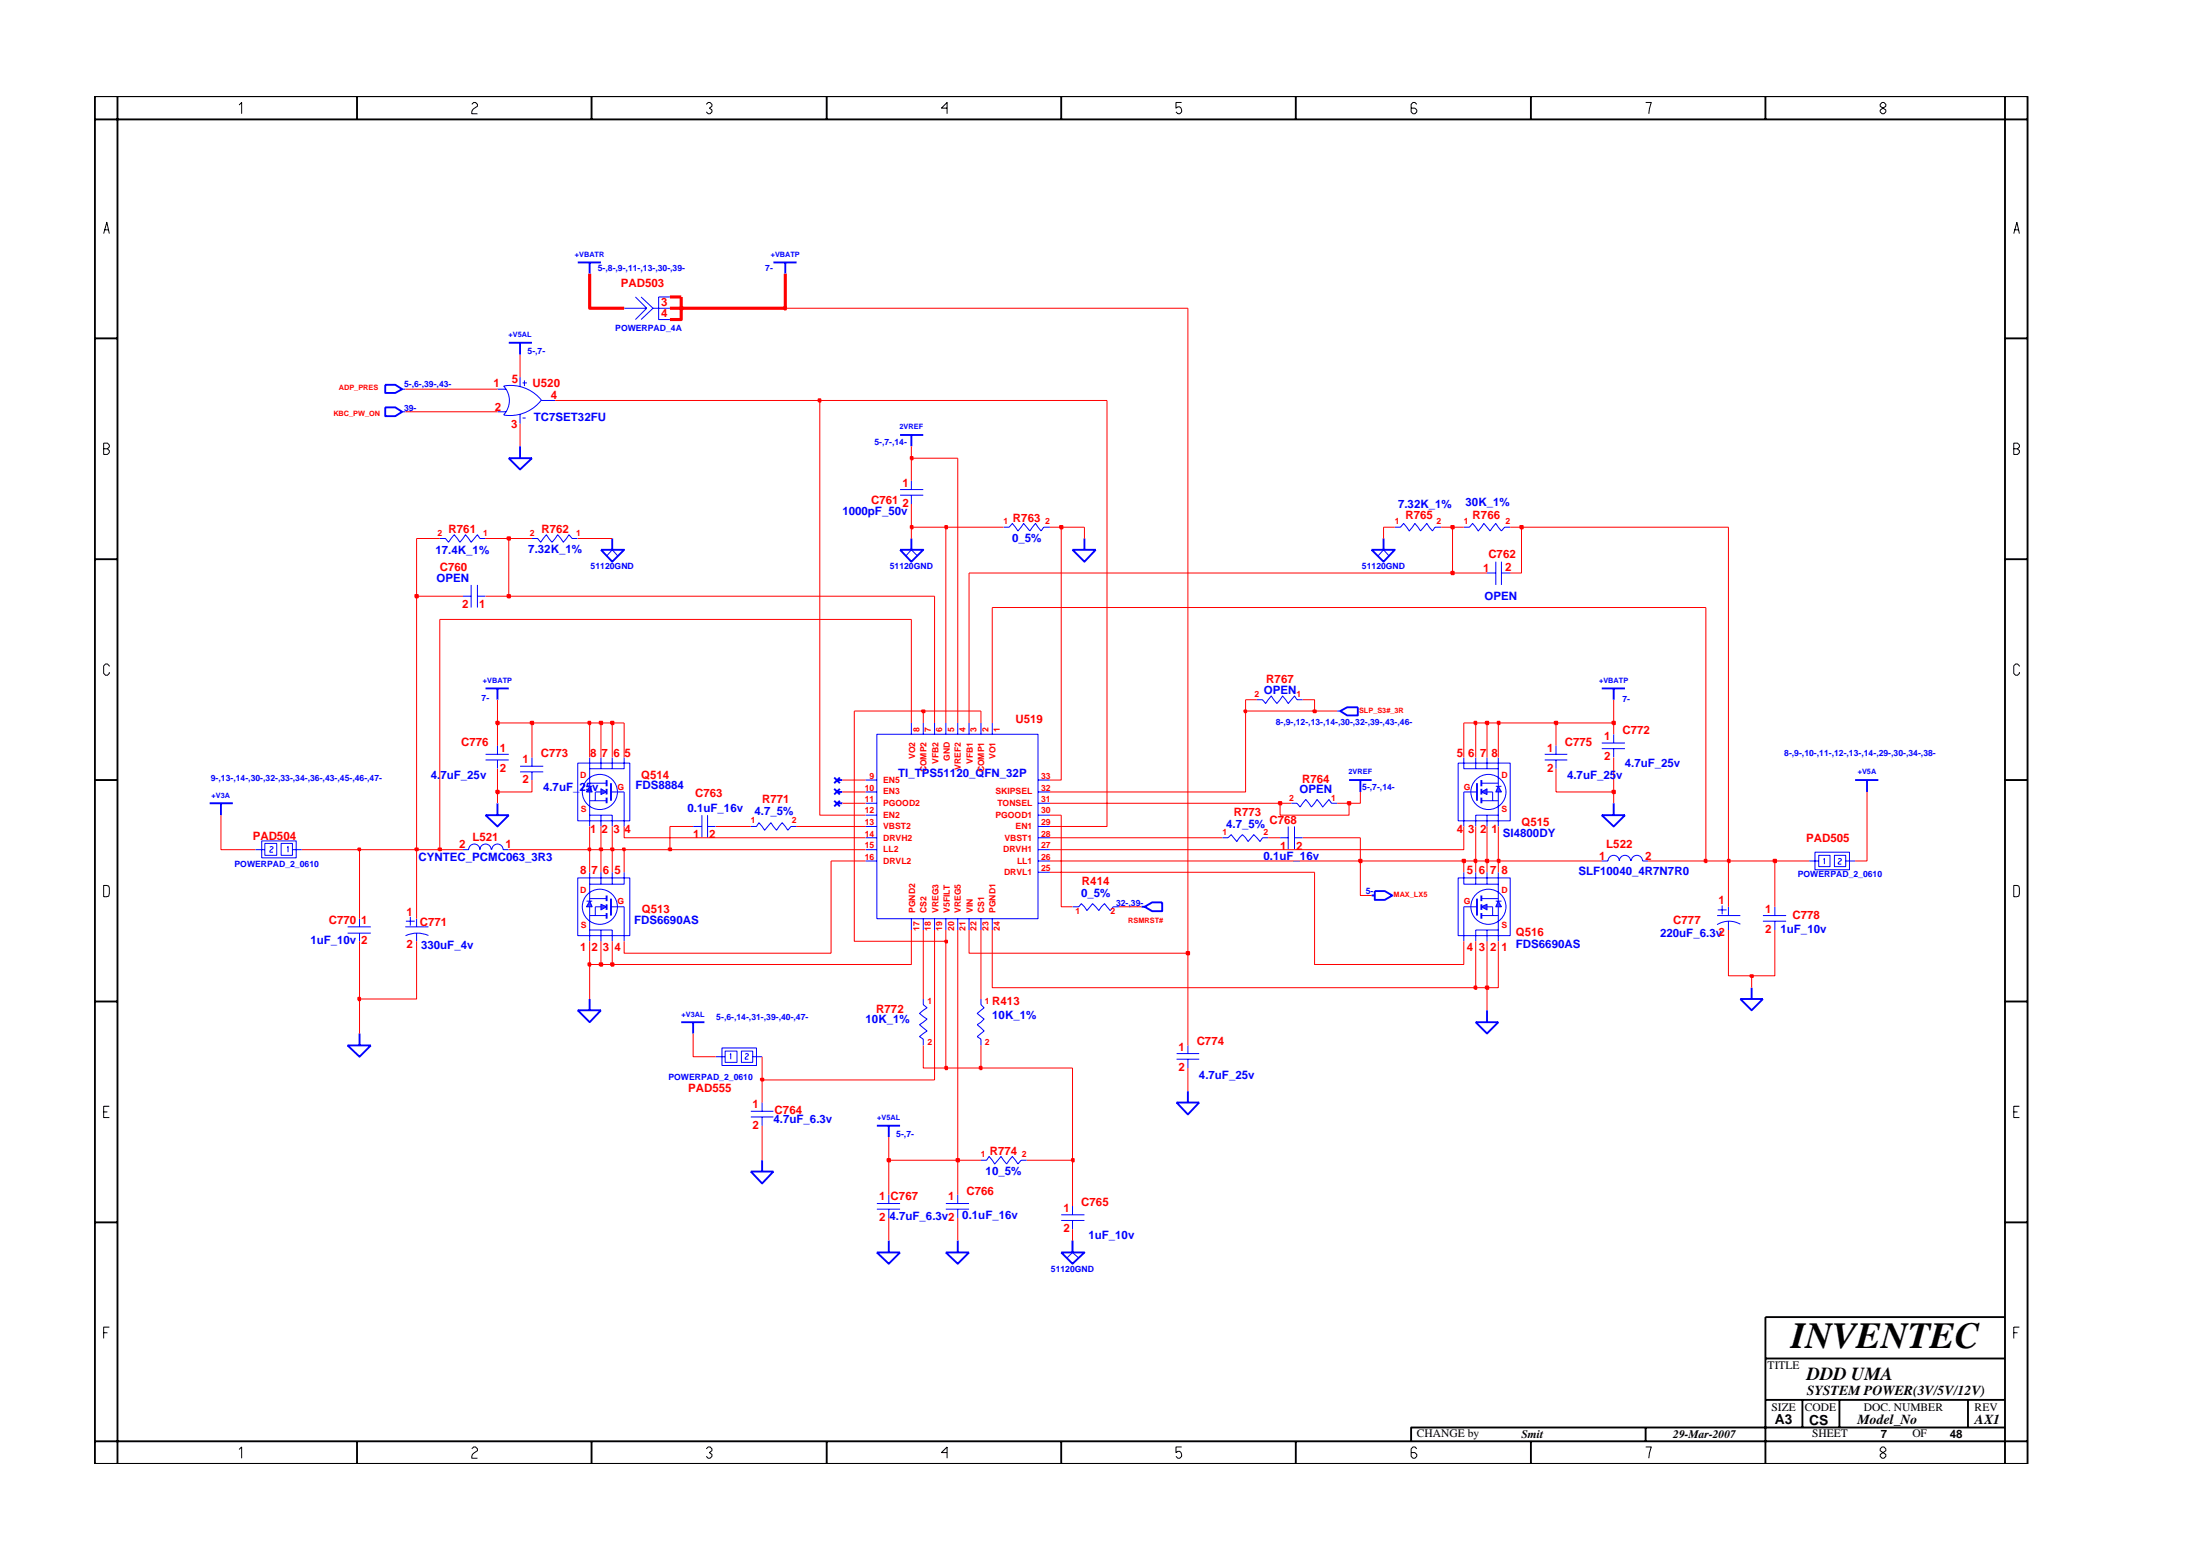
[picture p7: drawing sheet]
<svg xmlns="http://www.w3.org/2000/svg" width="297mm" height="210mm" viewBox="0 0 297 210" stroke-linecap="round" stroke-linejoin="round" font-family="sans-serif">
<g fill="none" stroke="#00f" stroke-width=".14">
<path d="M121.5 66.1h3.2M121.5 66.8h3.2M123 64.9v1.2M123 66.8v1.2M169.7 94.4h.8l.4 .5 .7-1 .8 1 .8-1 .7 1 .9-1 .3 .5h.8M82.5 122.4h1.8M132.4 134.8v.8l.5 .4-1 .8 1 .7-1 .8 1 .8-1 .8 .5 .3v.9M231.8 123.6h3.2M231.9 122.8h1.2M232.5 122.2v1.2M233.4 122.4v1.2M233.4 124.3v1.2"/>
<path d="M235 124.7a3 3 0 0 0-3.2 .1"/>
</g>
<path d="M65.6 92.9h3.1M67.2 92.9v1.5M82.5 121.3v2.3M118.4 151.9h3.1M120 151.9v1.5" fill="none" stroke="#00f" stroke-width=".25"/>
<path d="M79.6 121.6l.4 .8h-.8z" fill="#3c3cc8"/>
<path d="M79.2 121.6h.8M79.6 121.6l.4 .8h-.8z" fill="none" stroke="#00f" stroke-width=".14"/>
<path d="M81.1 122l.8 .4-.8 .4z" fill="#3c3cc8"/>
<g fill="none" stroke="#00f" stroke-width=".14">
<path d="M67.2 52.5h1.2M67.2 55.6h1.2M68 52.1a2.79 2.79 0 0 1 0 3.9M68 52.1a5.3 5.3 0 0 1 5.1 1.9M70.2 50.9v1.3M70.2 55.9v1.3M70.6 51.7h.5M70.6 56.4h.4M70.8 51.3v.8M73.1 54a5.3 5.3 0 0 1-5.1 2M73.1 54h1.9M63.6 78.9v3.1"/>
<path d="M64.5 78.9v3.1M62.5 80.5h1.1M64.5 80.5h1.1M217.9 99.1v1.2M78 118.5h7v7.8h-7zM79.6 117.7v3.9M81.1 117.7v1.6M82.7 117.7v1.6M84.3 117.7v1.6h-4.7M216.3 100.3h3.1M216.3 101h3.1M217.9 101v1.2"/>
<path d="M244.3 116.2h1.3M245.1 115h4.6v2.4h-4.6zM245.6 115.4h1.5v1.6h-1.5zM246.2 116l.1-.1v.7M247.7 115.4h1.5v1.6h-1.5zM248.2 115.9h.2h.2v.2l-.4 .3v.2h.4M249.2 116.2h1.3M46.9 125.1h3.2M46.9 125.9h3.2M48.5 124v1.1M48.5 125.9v1.1M79.6 123.6h2.3"/>
<path d="M79.6 121.3h2.3M79.6 122.4v4.6M79.6 125.5h3.1v1.5M81.1 122l.8 .4-.8 .4zM81.1 122.4h-.7v1.2M81.1 125.5v1.5M84.3 122.4v4.6M197.6 122.4h1.8M96.6 142.6h1.3M97.5 141.4h4.6v2.4h-4.6zM97.9 141.8h1.6v1.6h-1.6zM98.6 142.4l.1-.2v.7"/>
<path d="M100.1 141.8h1.5v1.6h-1.5zM100.6 142.3l.2-.1 .2 .1v.1l-.4 .4v.1h.4M101.6 142.6h1.3M158.9 142.9h3M158.9 142.2h3M160.4 141.1v1.1M160.4 142.9v1.2"/>
<circle cx="81" cy="122.4" r="2.37"/>
</g>
<g fill="none" stroke="#00f" stroke-width=".25">
<path d="M68.7 61.8h3.1l-1.6 1.6zM70.2 60.2v1.6M65.6 110h3.1l-1.5 1.5zM67.2 108.4v1.6M182.1 105.3h3.1M183.7 105.3v1.6M250.5 105.3h3.1M252.1 105.3v1.6M81.9 120.8v.8M81.9 122v.8M81.9 123.2v.8M92 138h3.1"/>
<path d="M93.6 138v1.5M185.2 120.8h.4M185.6 120.3h1.4l1 .5-1 .6h-1.4zM199.4 121.3v2.3M127.7 169h3.1l-1.5 1.5zM129.3 167.4v1.6"/>
</g>
<path d="M202.3 121.6l.4 .8h-.7z" fill="#3c3cc8"/>
<path d="M202 121.6h.7M202.3 121.6l.4 .8h-.7z" fill="none" stroke="#00f" stroke-width=".14"/>
<path d="M200 122.4l.8-.4v.8z" fill="#3c3cc8"/>
<g fill="none" stroke="#00f" stroke-width=".14">
<path d="M71.8 72.7h.8l.4 .5 .8-1 .7 1 .8-1 .8 1 .7-1 .4 .5h.8M197.6 71.1h.8l.4-.5 .8 1.1 .7-1.1 .9 1.1 .8-1.1 .7 1.1 .4-.6h.8M82.5 106.9h1.8M165 113.1h.8l.4-.5 .8 1 .8-1 .7 1 .8-1 .8 1 .4-.5h.7M196.9 118.5h7v7.8h-7zM197.6 117.7v1.6h4.7M199.2 117.7v1.6M200.8 117.7v1.6M202.3 117.7v3.9M124.7 134.8v.8l.5 .4-1.1 .8 1.1 .7-1.1 .8 1.1 .8-1.1 .8 .6 .3v.9M197.6 122.4v4.6M200 122.4l.8-.4v.8z"/>
<path d="M200 123.6h2.3M200 121.3h2.3M200.8 122.4h.7v1.2M200.8 125.5v1.5M202.3 122.4v4.6M202.3 125.5h-3.1v1.5M101.4 150h3M101.4 150.7h3M102.9 148.8v1.2M102.9 150.7v1.2"/>
<circle cx="201" cy="122.4" r="2.37"/>
</g>
<path d="M121.5 58.7h3.2M123 58.7v1.5M28.3 108.4h3.1M29.8 108.4v1.6M82.5 105.7v2.4M200 120.8v.8M200 122v.8M200 123.2v.8" fill="none" stroke="#00f" stroke-width=".25"/>
<path d="M79.6 106.1l.4 .8h-.8z" fill="#3c3cc8"/>
<path d="M79.2 106.1h.8M79.6 106.1l.4 .8h-.8z" fill="none" stroke="#00f" stroke-width=".14"/>
<path d="M81.1 106.5l.8 .4-.8 .3z" fill="#3c3cc8"/>
<g fill="none" stroke="#00f" stroke-width=".14">
<path d="M84.3 41.6h3M85.8 40.1l1.5 1.5M86.6 40.1l1.6 1.5M87.3 41.6l-1.5 1.5M88.2 41.6h2.3M88.2 41.6l-1.6 1.5M90.5 40.1h-1.6v3h1.6M59.4 72.7h.7l.5 .5 .7-1 .8 1 .8-1 .7 1 .9-1 .3 .5h.8M122.3 75l.7-.8 .9 .8M135.5 71.1h.8l.4-.5 .7 1.1 .8-1.1 .9 1.1 .7-1.1 .8 1.1 .3-.6h.9M186 75l.8-.8 .8 .8M188.3 71.1h.8l.4-.5 .8 1.1 .7-1.1 .8 1.1 .8-1.1 .8 1.1 .3-.6h.9"/>
<path d="M200.8 77.3h1.2M202 75.8v3.1M202.7 77.3h1.2M202.7 75.8v3.1M118.4 99.1h21.8v24.9h-21.8zM123 97.6v1.5M124.7 97.6v1.5M126.2 97.6v1.5M127.7 97.6v1.5M129.3 97.6v1.5M130.8 97.6v1.5M132.4 97.6v1.5"/>
<path d="M134 97.6v1.5M180.5 96h.5M62.5 114.7h.8a.76 .76 0 0 1 .7-.8 .76 .76 0 0 1 .8 .8 .76 .76 0 0 1 .8-.8 .76 .76 0 0 1 .7 .8M65.6 101.8h3.1M65.6 102.6h3.1M66.4 114.7a.76 .76 0 0 1 .8-.8 .76 .76 0 0 1 .7 .8h.8M67.2 100.6v1.2M67.2 102.6v1.1M70.2 103.4h3.1M70.2 104.2h3.1M71.8 102.2v1.2M71.8 104.2v1.1"/>
<path d="M78 103h7v7.8h-7zM79.6 108.1h2.3M79.6 105.7h2.3M79.6 102.2v3.9M79.6 106.9v4.6M79.6 110h3.1v1.5M81.1 106.5l.8 .4-.8 .3zM81.1 106.9h-.7v1.2M81.1 102.2v1.5M81.1 110v1.5M82.7 102.2v1.5M84.3 102.2v1.5h-4.7"/>
<path d="M84.3 106.9v4.6M93.6 111.5h1.2M94.8 110v3.1M95.5 111.5h1.1M95.5 110v3.1M116.9 110h1.5M116.9 106.9h1.5M116.9 114.7h1.5M116.9 108.4h1.5M116.9 111.5h1.5M116.9 105.3h1.5M116.9 116.2h1.5"/>
<path d="M116.9 113.1h1.5M140.2 110h1.6M140.2 106.9h1.6M140.2 114.7h1.6M140.2 108.4h1.6M140.2 111.5h1.6M140.2 105.3h1.6M140.2 116.2h1.6M140.2 113.1h1.6M140.2 117.7h1.6M172.8 113.1h1.1M173.9 111.5v3.2"/>
<path d="M174.4 108.4h.7l.4 .5 .8-1 .8 1 .7-1 .8 1 .8-1 .4 .5h.7M174.8 113.1h1.1M174.8 111.5v3.2M197.6 106.9h1.8M208.6 101.8h3M208.6 102.6h3M210.1 100.6v1.2M210.1 102.6v1.1M54.7 125.1h3.2M54.8 124.3h1.2M55.4 123.7v1.2M56.2 124v1.1"/>
<path d="M56.2 125.9v1.1M57.8 126.2a3.7 3.7 0 0 0-3 .1M123 124v1.5M124.7 124v1.5M126.2 124v1.5M127.7 124v1.5M129.3 124v1.5M130.8 124v1.5M132.4 124v1.5M134 124v1.5M238 124.3h3.2M238 123.6h3.2"/>
<path d="M239.6 122.4v1.2M239.6 124.3v1.2M132.4 156.6h.8l.3-.5 .8 1 .9-1 .7 1 .8-1 .7 1 .5-.5h.7M118.4 162.4h3.1M118.4 163.2h3.1M120 161.2v1.2M120 163.2v1.2M127.7 162.4h3.1M127.7 163.2h3.1M129.3 161.2v1.2M129.3 163.2v1.2"/>
<circle cx="81" cy="106.9" r="2.37"/>
</g>
<g fill="none" stroke="#00f" stroke-width=".25">
<path d="M78 35.4h3.1M79.6 35.4v1.5M104.4 35.4h3.2M106 35.4v1.5M68.7 46.3h3.1M70.2 46.3v1.6M121.5 74.2h3.2l-1.7 1.6zM123 72.7v1.5M185.2 74.2h3.1l-1.5 1.6zM186.8 72.7v1.5M181 96l.9-.6h1.4v1.1h-1.4zM216.3 92.9h3.1"/>
<path d="M217.9 92.9v1.5M81.9 105.3v.8M81.9 106.5v.7M81.9 107.6v.8M112.6 108.1l.8 .7M112.6 104.9l.8 .8M112.6 106.5l.8 .7M113 108.4h.7M113 105.3h.7M113 106.9h.7M113.4 108.1l-.8 .7M113.4 104.9l-.8 .8"/>
<path d="M113.4 106.5l-.8 .7M199.4 105.7v2.4M216.3 110h3.1l-1.5 1.5zM217.9 108.4v1.6M48.5 139.5v1.6M78 136.3h3.1l-1.5 1.7zM79.6 134.8v1.5M154.1 122.4h.4M154.5 122.4l1.1-.6h1.3v1.2h-1.3zM199.2 138h3.1l-1.5 1.5zM200.8 136.3v1.7M235 134.8h3l-1.5 1.5z"/>
<path d="M236.5 133.3v1.5M46.9 141.1h3.2l-1.6 1.5zM101.4 158.1h3l-1.5 1.6zM102.9 156.6v1.5M158.9 148.8h3l-1.5 1.6zM160.4 147.3v1.5M118.4 169h3.1l-1.5 1.5zM120 167.4v1.6"/>
</g>
<path d="M202.3 106.1l.4 .8h-.7z" fill="#3c3cc8"/>
<path d="M202 106.1h.7M202.3 106.1l.4 .8h-.7z" fill="none" stroke="#00f" stroke-width=".14"/>
<path d="M200 106.9l.8-.4v.7z" fill="#3c3cc8"/>
<g fill="none" stroke="#00f" stroke-width=".14">
<path d="M54.3 55.6h.4M54.3 52.5h.4M81.9 75l.8-.8 .7 .8M34.5 114.7h1.3M35.3 113.5h4.7v2.3h-4.7zM35.8 113.8h1.6v1.6h-1.6zM36.4 114.3l.2-.1 .3 .1v.2l-.5 .3v.2h.5M38 113.8h1.5v1.6h-1.5zM38.8 114.4l.1-.2v.8M39.5 114.7h1.3M101.4 111.5h.7l.4-.5 .7 1 .9-1 .7 1 .8-1 .8 1 .4-.5h.8M196.9 103h7v7.8h-7z"/>
<path d="M197.6 102.2v1.5h4.7M197.6 106.9v4.6M199.2 102.2v1.5M200 106.9l.8-.4v.7zM200 108.1h2.3M200 105.7h2.3M200.8 106.9h.7v1.2M200.8 102.2v1.5M200.8 110v1.5M202.3 102.2v3.9M202.3 106.9v4.6M202.3 110h-3.1v1.5"/>
<path d="M216.3 116.2h.8a.76 .76 0 0 1 .8-.8 .76 .76 0 0 1 .7 .8 .76 .76 0 0 1 .8-.8 .76 .76 0 0 1 .8 .8M220.2 116.2a.76 .76 0 0 1 .8-.8 .76 .76 0 0 1 .8 .8h.7M144.8 122.4h.9l.3-.5 .8 1 .7-1 .9 1 .7-1 .8 1 .4-.5h.8M143.3 163.9h3.1M143.3 164.7h3.1M144 169.8l.8-.8 .9 .8M144.8 162.8v1.1M144.8 164.7v1.2"/>
<circle cx="201" cy="106.9" r="2.37"/>
</g>
<path d="M52 55h1.4l.9 .6-.9 .6h-1.4zM52 51.9h1.4l.9 .6-.9 .5h-1.4zM81.1 74.2h3.2l-1.6 1.6zM82.7 72.7v1.5M144.8 74.2h3.1l-1.5 1.6zM146.4 72.7v1.5M200 105.3v.8M200 106.5v.7M200 107.6v.8M143.3 169h3.1l-1.6 1.5zM144.8 167.4v1.6" fill="none" stroke="#00f" stroke-width=".25"/>
<path d="M102.9 151.9v4.7M120 156.6v4.6M129.3 156.6v4.6M144.8 156.6v6.2M120 164.4v3M129.3 164.4v3M144.8 165.9v1.5" fill="none" stroke="#f00" stroke-width=".14"/>
<path d="M119.8 156.4h.4v.3h-.4z" fill="#8e2323"/>
<path d="M119.8 156.4h.4v.3h-.4z" fill="none" stroke="#f00" stroke-width=".25"/>
<path d="M120 153.4v3.2h9.3" fill="none" stroke="#f00" stroke-width=".14"/>
<path d="M129.1 156.4h.4v.3h-.4z" fill="#8e2323"/>
<path d="M129.1 156.4h.4v.3h-.4z" fill="none" stroke="#f00" stroke-width=".25"/>
<path d="M129.3 125.5v31.1h3.1M138.6 156.6h6.2" fill="none" stroke="#f00" stroke-width=".14"/>
<path d="M144.7 156.4h.3v.3h-.3z" fill="#8e2323"/>
<path d="M144.7 156.4h.3v.3h-.3z" fill="none" stroke="#f00" stroke-width=".25"/>
<path d="M102.9 145.7v3.1M144.8 144.1v12.5M160.4 144.1v3.2" fill="none" stroke="#f00" stroke-width=".14"/>
<path d="M102.7 145.6h.4v.2h-.4z" fill="#8e2323"/>
<path d="M102.7 145.6h.4v.2h-.4z" fill="none" stroke="#f00" stroke-width=".25"/>
<path d="M126.2 125.5v20.2h-23.3v-3.1M124.7 141.1v3h3" fill="none" stroke="#f00" stroke-width=".14"/>
<path d="M127.6 144h.3v.3h-.3z" fill="#8e2323"/>
<path d="M127.6 144h.3v.3h-.3z" fill="none" stroke="#f00" stroke-width=".25"/>
<path d="M127.7 127v17.1h4.7" fill="none" stroke="#f00" stroke-width=".14"/>
<path d="M132.3 144h.2v.3h-.2z" fill="#8e2323"/>
<path d="M132.3 144h.2v.3h-.2z" fill="none" stroke="#f00" stroke-width=".25"/>
<path d="M48.5 134.8v4.7M93.6 139.5v3.1h3M160.4 128.6v12.5M200.8 133.3v3M132.4 141.1v3h12.4" fill="none" stroke="#f00" stroke-width=".14"/>
<path d="M48.4 134.6h.2v.4h-.2z" fill="#8e2323"/>
<path d="M48.4 134.6h.2v.4h-.2z" fill="none" stroke="#f00" stroke-width=".25"/>
<path d="M48.5 127v7.8h7.7v-7.8M79.6 130.2v4.6M124.7 125.5v9.3M132.4 125.5v9.3M134 125.5v7.8h65.2" fill="none" stroke="#f00" stroke-width=".14"/>
<path d="M199.1 133.1h.2v.4h-.2z" fill="#8e2323"/>
<path d="M199.1 133.1h.2v.4h-.2z" fill="none" stroke="#f00" stroke-width=".25"/>
<path d="M199.2 127v6.3h1.6" fill="none" stroke="#f00" stroke-width=".14"/>
<path d="M200.6 133.1h.3v.4h-.3z" fill="#8e2323"/>
<path d="M200.6 133.1h.3v.4h-.3z" fill="none" stroke="#f00" stroke-width=".25"/>
<path d="M200.8 127v6.3h1.5v-6.3M233.4 125.5v6.2h3.1v1.6" fill="none" stroke="#f00" stroke-width=".14"/>
<path d="M236.3 131.6h.4v.3h-.4z" fill="#8e2323"/>
<path d="M236.3 131.6h.4v.3h-.4z" fill="none" stroke="#f00" stroke-width=".25"/>
<path d="M239.6 125.5v6.2h-3.1" fill="none" stroke="#f00" stroke-width=".14"/>
<path d="M79.4 130h.3v.3h-.3z" fill="#8e2323"/>
<path d="M79.4 130h.3v.3h-.3z" fill="none" stroke="#f00" stroke-width=".25"/>
<path d="M79.6 127v3.2h1.5" fill="none" stroke="#f00" stroke-width=".14"/>
<path d="M81 130h.3v.3h-.3z" fill="#8e2323"/>
<path d="M81 130h.3v.3h-.3z" fill="none" stroke="#f00" stroke-width=".25"/>
<path d="M81.1 127v3.2h1.6" fill="none" stroke="#f00" stroke-width=".14"/>
<path d="M82.5 130h.3v.3h-.3z" fill="#8e2323"/>
<path d="M82.5 130h.3v.3h-.3z" fill="none" stroke="#f00" stroke-width=".25"/>
<path d="M112.2 116.2v12.4h-27.9v-1.6M177.5 117.7v12.5h20.1v-3.2M123 125.5v4.7h-40.3v-3.2M130.8 125.5v3.1h29.6" fill="none" stroke="#f00" stroke-width=".14"/>
<path d="M160.2 128.5h.4v.3h-.4z" fill="#8e2323"/>
<path d="M160.2 128.5h.4v.3h-.4z" fill="none" stroke="#f00" stroke-width=".25"/>
<path d="M160.4 41.6v87M115.3 96v31h12.4" fill="none" stroke="#f00" stroke-width=".14"/>
<path d="M127.6 126.9h.3v.3h-.3z" fill="#8e2323"/>
<path d="M127.6 126.9h.3v.3h-.3z" fill="none" stroke="#f00" stroke-width=".25"/>
<g fill="none" stroke="#f00" stroke-width=".14">
<path d="M48.5 114.7v9.3M56.2 114.7v9.3M79.6 114.7v3M81.1 114.7v3M82.7 114.7v3M84.3 114.7v3M112.2 116.2h4.7M141.8 116.2h41.9v4.6h1.5M141.8 117.7h35.7M143.3 110v12.4h1.5M197.6 116.2v1.5M199.2 116.2v1.5"/>
<path d="M200.8 116.2v1.5M202.3 116.2v1.5M233.4 116.2v6.2M239.6 116.2v6.2M127.7 125.5v1.5M151.1 122.4h3"/>
</g>
<path d="M183.5 116h.3v.4h-.3z" fill="#8e2323"/>
<path d="M183.5 116h.3v.4h-.3z" fill="none" stroke="#f00" stroke-width=".25"/>
<path d="M183.7 113.1v3.1h13.9" fill="none" stroke="#f00" stroke-width=".14"/>
<path d="M197.5 116h.3v.4h-.3z" fill="#8e2323"/>
<path d="M197.5 116h.3v.4h-.3z" fill="none" stroke="#f00" stroke-width=".25"/>
<path d="M197.6 116.2h1.6" fill="none" stroke="#f00" stroke-width=".14"/>
<path d="M199.1 116h.2v.4h-.2z" fill="#8e2323"/>
<path d="M199.1 116h.2v.4h-.2z" fill="none" stroke="#f00" stroke-width=".25"/>
<path d="M199.2 111.5v4.7h1.6" fill="none" stroke="#f00" stroke-width=".14"/>
<path d="M200.6 116h.3v.4h-.3z" fill="#8e2323"/>
<path d="M200.6 116h.3v.4h-.3z" fill="none" stroke="#f00" stroke-width=".25"/>
<path d="M200.8 111.5v4.7h1.5" fill="none" stroke="#f00" stroke-width=".14"/>
<path d="M202.2 116h.3v.4h-.3z" fill="#8e2323"/>
<path d="M202.2 116h.3v.4h-.3z" fill="none" stroke="#f00" stroke-width=".25"/>
<path d="M202.3 111.5v4.7h14M222.5 116.2h7.8" fill="none" stroke="#f00" stroke-width=".14"/>
<path d="M230.2 116h.2v.4h-.2z" fill="#8e2323"/>
<path d="M230.2 116h.2v.4h-.2z" fill="none" stroke="#f00" stroke-width=".25"/>
<path d="M230.3 82v34.2h3.1" fill="none" stroke="#f00" stroke-width=".14"/>
<path d="M233.3 116h.2v.4h-.2z" fill="#8e2323"/>
<path d="M233.3 116h.2v.4h-.2z" fill="none" stroke="#f00" stroke-width=".25"/>
<path d="M233.4 71.1v45.1h6.2" fill="none" stroke="#f00" stroke-width=".14"/>
<path d="M239.5 116h.3v.4h-.3z" fill="#8e2323"/>
<path d="M239.5 116h.3v.4h-.3z" fill="none" stroke="#f00" stroke-width=".25"/>
<path d="M29.8 110v4.7h4.7M40.8 114.7h7.7M239.6 116.2h4.7M252.1 106.9v9.3h-1.6" fill="none" stroke="#f00" stroke-width=".14"/>
<path d="M48.4 114.5h.2v.3h-.2z" fill="#8e2323"/>
<path d="M48.4 114.5h.2v.3h-.2z" fill="none" stroke="#f00" stroke-width=".25"/>
<path d="M48.5 114.7h7.7" fill="none" stroke="#f00" stroke-width=".14"/>
<path d="M56.1 114.5h.3v.3h-.3z" fill="#8e2323"/>
<path d="M56.1 114.5h.3v.3h-.3z" fill="none" stroke="#f00" stroke-width=".25"/>
<path d="M56.2 80.5v34.2h3.2" fill="none" stroke="#f00" stroke-width=".14"/>
<path d="M59.2 114.5h.3v.3h-.3z" fill="#8e2323"/>
<path d="M59.2 114.5h.3v.3h-.3z" fill="none" stroke="#f00" stroke-width=".25"/>
<path d="M59.4 83.6v31.1h3.1M68.7 114.7h10.9" fill="none" stroke="#f00" stroke-width=".14"/>
<path d="M79.4 114.5h.3v.3h-.3z" fill="#8e2323"/>
<path d="M79.4 114.5h.3v.3h-.3z" fill="none" stroke="#f00" stroke-width=".25"/>
<path d="M79.6 111.5v3.2h1.5" fill="none" stroke="#f00" stroke-width=".14"/>
<path d="M81 114.5h.3v.3h-.3z" fill="#8e2323"/>
<path d="M81 114.5h.3v.3h-.3z" fill="none" stroke="#f00" stroke-width=".25"/>
<path d="M81.1 111.5v3.2h1.6" fill="none" stroke="#f00" stroke-width=".14"/>
<path d="M82.5 114.5h.3v.3h-.3z" fill="#8e2323"/>
<path d="M82.5 114.5h.3v.3h-.3z" fill="none" stroke="#f00" stroke-width=".25"/>
<path d="M82.7 111.5v3.2h1.6" fill="none" stroke="#f00" stroke-width=".14"/>
<path d="M84.1 114.5h.3v.3h-.3z" fill="#8e2323"/>
<path d="M84.1 114.5h.3v.3h-.3z" fill="none" stroke="#f00" stroke-width=".25"/>
<path d="M84.3 114.7h6.2" fill="none" stroke="#f00" stroke-width=".14"/>
<path d="M90.3 114.5h.3v.3h-.3z" fill="#8e2323"/>
<path d="M90.3 114.5h.3v.3h-.3z" fill="none" stroke="#f00" stroke-width=".25"/>
<g fill="none" stroke="#f00" stroke-width=".14">
<path d="M110.7 54v56h6.2M149.5 54v57.5h-7.7M67.2 106.9v1.5M84.3 111.5v1.6h32.6M93.6 111.5h-3.1v3.2h26.4M96.6 111.5h4.8M107.6 111.5h9.3M113.7 108.4h3.2M141.8 108.4h31v1.6h9.3v-1.6M141.8 113.1h23.2M141.8 110h1.5M171.2 113.1h1.6"/>
<path d="M175.9 113.1h7.8M197.6 111.5v3.2h-55.8"/>
</g>
<path d="M172.7 108.2h.3v.4h-.3z" fill="#8e2323"/>
<path d="M172.7 108.2h.3v.4h-.3z" fill="none" stroke="#f00" stroke-width=".25"/>
<path d="M172.8 108.4h1.6M180.5 108.4h1.6" fill="none" stroke="#f00" stroke-width=".14"/>
<path d="M182 108.2h.3v.4h-.3z" fill="#8e2323"/>
<path d="M182 108.2h.3v.4h-.3z" fill="none" stroke="#f00" stroke-width=".25"/>
<path d="M183.7 106.9v1.5h-1.6M217.9 106.9v1.5" fill="none" stroke="#f00" stroke-width=".14"/>
<path d="M67 106.7h.3v.3h-.3z" fill="#8e2323"/>
<path d="M67 106.7h.3v.3h-.3z" fill="none" stroke="#f00" stroke-width=".25"/>
<path d="M168.2 96v10.9h-26.4M67.2 103.7v3.2h4.6v-1.6M113.7 106.9h3.2M210.1 103.7v3.2h7.8" fill="none" stroke="#f00" stroke-width=".14"/>
<path d="M217.7 106.7h.3v.3h-.3z" fill="#8e2323"/>
<path d="M217.7 106.7h.3v.3h-.3z" fill="none" stroke="#f00" stroke-width=".25"/>
<g fill="none" stroke="#f00" stroke-width=".14">
<path d="M143.3 71.1v34.2h-1.5M67.2 97.6v3M71.8 97.6v4.6M79.6 97.6v4.6M81.1 97.6v4.6M82.7 97.6v4.6M84.3 97.6v4.6M197.6 97.6v4.6M199.2 97.6v4.6M200.8 97.6v4.6M202.3 97.6v4.6M210.1 97.6v3"/>
<path d="M217.9 97.6v1.5M113.7 105.3h3.2M217.9 102.2v4.7"/>
</g>
<path d="M67 97.4h.3v.3h-.3z" fill="#8e2323"/>
<path d="M67 97.4h.3v.3h-.3z" fill="none" stroke="#f00" stroke-width=".25"/>
<path d="M67.2 94.4v3.2h4.6" fill="none" stroke="#f00" stroke-width=".14"/>
<path d="M71.7 97.4h.3v.3h-.3z" fill="#8e2323"/>
<path d="M71.7 97.4h.3v.3h-.3z" fill="none" stroke="#f00" stroke-width=".25"/>
<path d="M71.8 97.6h7.8" fill="none" stroke="#f00" stroke-width=".14"/>
<path d="M79.4 97.4h.3v.3h-.3z" fill="#8e2323"/>
<path d="M79.4 97.4h.3v.3h-.3z" fill="none" stroke="#f00" stroke-width=".25"/>
<path d="M79.6 97.6h1.5" fill="none" stroke="#f00" stroke-width=".14"/>
<path d="M81 97.4h.3v.3h-.3z" fill="#8e2323"/>
<path d="M81 97.4h.3v.3h-.3z" fill="none" stroke="#f00" stroke-width=".25"/>
<path d="M81.1 97.6h1.6" fill="none" stroke="#f00" stroke-width=".14"/>
<path d="M82.5 97.4h.3v.3h-.3z" fill="#8e2323"/>
<path d="M82.5 97.4h.3v.3h-.3z" fill="none" stroke="#f00" stroke-width=".25"/>
<path d="M127.7 71.1v26.5M129.3 61.8v35.8M130.8 77.3v20.3M82.7 97.6h1.6M123 83.6v14M124.7 96v1.6M126.2 80.5v17.1M132.4 96v1.6M134 82v15.6M197.6 97.6h1.6" fill="none" stroke="#f00" stroke-width=".14"/>
<path d="M199.1 97.4h.2v.3h-.2z" fill="#8e2323"/>
<path d="M199.1 97.4h.2v.3h-.2z" fill="none" stroke="#f00" stroke-width=".25"/>
<path d="M199.2 97.6h1.6" fill="none" stroke="#f00" stroke-width=".14"/>
<path d="M200.6 97.4h.3v.3h-.3z" fill="#8e2323"/>
<path d="M200.6 97.4h.3v.3h-.3z" fill="none" stroke="#f00" stroke-width=".25"/>
<path d="M200.8 97.6h1.5" fill="none" stroke="#f00" stroke-width=".14"/>
<path d="M202.2 97.4h.3v.3h-.3z" fill="#8e2323"/>
<path d="M202.2 97.4h.3v.3h-.3z" fill="none" stroke="#f00" stroke-width=".25"/>
<path d="M202.3 97.6h7.8" fill="none" stroke="#f00" stroke-width=".14"/>
<path d="M209.9 97.4h.4v.3h-.4z" fill="#8e2323"/>
<path d="M209.9 97.4h.4v.3h-.4z" fill="none" stroke="#f00" stroke-width=".25"/>
<path d="M210.1 97.6h7.8" fill="none" stroke="#f00" stroke-width=".14"/>
<path d="M217.7 97.4h.3v.3h-.3z" fill="#8e2323"/>
<path d="M217.7 97.4h.3v.3h-.3z" fill="none" stroke="#f00" stroke-width=".25"/>
<path d="M115.3 96h9.4M217.9 94.4v3.2" fill="none" stroke="#f00" stroke-width=".14"/>
<path d="M124.5 95.9h.3v.2h-.3z" fill="#8e2323"/>
<path d="M124.5 95.9h.3v.2h-.3z" fill="none" stroke="#f00" stroke-width=".25"/>
<path d="M124.7 96h7.7" fill="none" stroke="#f00" stroke-width=".14"/>
<path d="M168 95.9h.3v.2h-.3z" fill="#8e2323"/>
<path d="M168 95.9h.3v.2h-.3z" fill="none" stroke="#f00" stroke-width=".25"/>
<path d="M168.2 94.4v1.6h9.3" fill="none" stroke="#f00" stroke-width=".14"/>
<path d="M177.3 95.9h.4v.2h-.4z" fill="#8e2323"/>
<path d="M177.3 95.9h.4v.2h-.4z" fill="none" stroke="#f00" stroke-width=".25"/>
<path d="M59.4 83.6h63.6M134 82h96.3M168.2 94.4h1.5M175.9 94.4h1.6v1.6h3" fill="none" stroke="#f00" stroke-width=".14"/>
<path d="M56.1 80.3h.3v.3h-.3z" fill="#8e2323"/>
<path d="M56.1 80.3h.3v.3h-.3z" fill="none" stroke="#f00" stroke-width=".25"/>
<path d="M56.2 72.7v7.8h6.3M65.6 80.5h3.1" fill="none" stroke="#f00" stroke-width=".14"/>
<path d="M68.5 80.3h.4v.3h-.4z" fill="#8e2323"/>
<path d="M68.5 80.3h.4v.3h-.4z" fill="none" stroke="#f00" stroke-width=".25"/>
<path d="M68.7 72.7v7.8h57.5M130.8 77.3h65.3" fill="none" stroke="#f00" stroke-width=".14"/>
<path d="M195.9 77.2h.4v.3h-.4z" fill="#8e2323"/>
<path d="M195.9 77.2h.4v.3h-.4z" fill="none" stroke="#f00" stroke-width=".25"/>
<path d="M56.2 72.7h3.2M65.6 72.7h3.1M196.1 71.1v6.2h4.7M205.4 71.1v6.2h-1.5" fill="none" stroke="#f00" stroke-width=".14"/>
<path d="M68.5 72.5h.4v.3h-.4z" fill="#8e2323"/>
<path d="M68.5 72.5h.4v.3h-.4z" fill="none" stroke="#f00" stroke-width=".25"/>
<path d="M68.7 72.7h3.1M78 72.7h4.7M123 71.1v1.6M146.4 71.1v1.6M186.8 71.1v1.6" fill="none" stroke="#f00" stroke-width=".14"/>
<path d="M123 71h.2v.3h-.2z" fill="#8e2323"/>
<path d="M123 71h.2v.3h-.2z" fill="none" stroke="#f00" stroke-width=".25"/>
<path d="M123 68v3.1h4.7" fill="none" stroke="#f00" stroke-width=".14"/>
<path d="M127.6 71h.3v.3h-.3z" fill="#8e2323"/>
<path d="M127.6 71h.3v.3h-.3z" fill="none" stroke="#f00" stroke-width=".25"/>
<path d="M127.7 71.1h7.8M141.8 71.1h1.5" fill="none" stroke="#f00" stroke-width=".14"/>
<path d="M143.1 71h.4v.3h-.4z" fill="#8e2323"/>
<path d="M143.1 71h.4v.3h-.4z" fill="none" stroke="#f00" stroke-width=".25"/>
<path d="M143.3 71.1h3.1M186.8 71.1h1.5M194.6 71.1h1.5" fill="none" stroke="#f00" stroke-width=".14"/>
<path d="M195.9 71h.4v.3h-.4z" fill="#8e2323"/>
<path d="M195.9 71h.4v.3h-.4z" fill="none" stroke="#f00" stroke-width=".25"/>
<path d="M196.1 71.1h1.5M203.9 71.1h1.5" fill="none" stroke="#f00" stroke-width=".14"/>
<path d="M205.3 71h.3v.3h-.3z" fill="#8e2323"/>
<path d="M205.3 71h.3v.3h-.3z" fill="none" stroke="#f00" stroke-width=".25"/>
<path d="M123 61.8v3.1M205.4 71.1h28" fill="none" stroke="#f00" stroke-width=".14"/>
<path d="M123 61.7h.2v.3h-.2z" fill="#8e2323"/>
<path d="M123 61.7h.2v.3h-.2z" fill="none" stroke="#f00" stroke-width=".25"/>
<path d="M54.7 55.6h12.5M70.2 57.2v3M75 54h35.7M123 60.2v1.6h6.3" fill="none" stroke="#f00" stroke-width=".14"/>
<path d="M110.5 53.9h.3v.3h-.3z" fill="#8e2323"/>
<path d="M110.5 53.9h.3v.3h-.3z" fill="none" stroke="#f00" stroke-width=".25"/>
<path d="M54.7 52.5h12.5M70.2 47.9v3M110.7 54h38.8" fill="none" stroke="#f00" stroke-width=".14"/>
<path d="M79.6 36.9v4.7h4.7M90.5 41.6h1.5v1.5h-1.5" fill="none" stroke="#f00" stroke-width=".42"/>
<path d="M91.9 41.4h.2v.4h-.2z" fill="#8e2323"/>
<path d="M91.9 41.4h.2v.4h-.2z" fill="none" stroke="#f00" stroke-width=".25"/>
<path d="M92 40.1v1.5h14" fill="none" stroke="#f00" stroke-width=".42"/>
<path d="M105.9 41.4h.2v.4h-.2z" fill="#8e2323"/>
<path d="M105.9 41.4h.2v.4h-.2z" fill="none" stroke="#f00" stroke-width=".25"/>
<path d="M106 41.6h54.4" fill="none" stroke="#f00" stroke-width=".14"/>
<path d="M106 36.9v4.7M90.5 40.1h1.5" fill="none" stroke="#f00" stroke-width=".42"/>
<g fill="none" stroke="#000" stroke-width=".25">
<path d="M12.8 13h261v184.6h-261zM12.8 16.1h261M15.9 13v184.6M48.2 13v3.1M79.9 13v3.1M111.6 13v3.1M143.3 13v3.1M174.9 13v3.1M206.7 13v3.1M238.4 13v3.1M270.7 13v184.6M12.8 45.7h3.1"/>
<path d="M270.7 45.7h3.1M12.8 75.5h3.1M270.7 75.5h3.1M12.8 105.3h3.1M270.7 105.3h3.1M12.8 135.2h3.1M270.7 135.2h3.1M12.8 165h3.1M270.7 165h3.1M270.7 177.7h-32.3v19.9M12.8 194.5h261M48.2 194.5v3.1"/>
<path d="M79.9 194.5v3.1M111.6 194.5v3.1M143.3 194.5v3.1M174.9 194.5v3.1M206.7 194.5v3.1M222.2 192.6v1.9M238.4 183.3h32.3M238.4 188.9h32.3M243.4 188.9v3.7M248.4 188.9v3.7M265.7 188.9v3.7M270.7 192.6h-80.2v1.9"/>
</g>
<g fill="none" stroke="#000" stroke-width=".14">
<path d="M32.3 14.2l.3-.4v1.6M63.7 14.1l.3-.3h.2l.3 .3v.2l-.5 .4-.3 .4v.3h.8M95.4 14.1l.2-.3h.3l.2 .3v.2l-.3 .3 .3 .2v.3l-.2 .3h-.3l-.2-.3M127.9 14.6h-.8l.8-.8v1.6M159.5 13.8h-.7v.8l.2-.2a.5 .5 0 0 1 .5 .7l-.2 .3h-.3l-.2-.3M191.3 14.1l-.3-.3h-.2l-.3 .3v1l.3 .3h.2l.3-.3v-.3l-.3-.2h-.5M222.2 13.8h.8l-.4 1.6M253.9 14.1l.2-.3h.3l.2 .3v.2l-.7 .5v.3l.2 .3h.3l.2-.3v-.3l-.7-.5zM14 31.5l.4-1.5 .4 1.5M14.1 31h.6M271.9 31.5l.4-1.5 .4 1.5M272 31h.6"/>
<path d="M14 59.8h.5l.3 .3v.2l-.3 .3 .3 .2v.3l-.3 .2h-.5zM14 60.6h.5M271.9 60.6h.5l.3-.3v-.2l-.3-.3h-.5v1.5h.5l.3-.2v-.3l-.3-.2M14.8 89.9l-.3-.3h-.2l-.3 .3v1l.3 .2h.2l.3-.2v-.2M272.7 89.9l-.3-.3h-.3l-.2 .3v1l.2 .2h.3l.3-.2v-.2M14 119.5l.7 .1 .1 .2-.1 1.1-.7 .1zM271.9 119.5l.7 .1 .1 .2-.1 1.1-.7 .1zM14 150.1h.5M14.8 149.3h-.8v1.5h.8M271.9 150.1h.5M272.7 149.3h-.8v1.5h.8M14 179.9h.5"/>
<path d="M14.8 179.1h-.8v1.5M271.9 179.9h.5M272.7 179.1h-.8v1.5M32.3 195.6l.3-.3v1.5M63.7 195.5l.3-.2h.2l.3 .2v.3l-.7 .5-.1 .2v.3h.8M95.4 195.5l.2-.2h.3l.2 .2v.3l-.3 .2 .3 .3v.2l-.2 .3h-.3l-.2-.3M127.9 196h-.8l.8-.7v1.5M159.5 195.3h-.7v.7l.2-.1a.5 .5 0 0 1 .5 .6l-.2 .3h-.3l-.2-.3M191.3 195.5l-.3-.2h-.2l-.3 .2v1l.3 .3h.2l.3-.3v-.2l-.3-.3h-.5M222.2 195.3h.8l-.4 1.5M254.1 195.3l-.2 .2v.3l.7 .5v.2l-.2 .3h-.3l-.2-.3v-.2l.7-.5v-.3l-.2-.2z"/>
</g>
<text font-size="5" x="241.8" y="182">INVENTEC</text>
<text font-size="2.5" x="244" y="186.3">DDD UMA</text>
<g font-size="1.9">
<text x="244" y="188.2">SYSTEM POWER(3V/5V/12V)</text>
<text x="239.6" y="192.2">A3</text>
<text x="244.3" y="192.3">CS</text>
<text x="250.8" y="192.2">Model_No</text>
<text x="266.6" y="192.2">AX1</text>
</g>
<g font-size="1.6" fill="#f00">
<text x="83.8" y="38.7">PAD503</text>
<text x="89.3" y="41.2">3</text>
<text x="89.3" y="42.8">4</text>
<text x="66.6" y="52.3">1</text>
<text x="69.1" y="51.7">5</text>
<text x="71.9" y="52.2">U520</text>
<text x="74.4" y="53.9">4</text>
<text x="66.8" y="55.4">2</text>
<text x="69" y="57.8">3</text>
<text x="121.8" y="65.7">1</text>
<text x="60.6" y="72">R761</text>
<text x="73.1" y="71.9">R762</text>
<text x="117.6" y="68">C761</text>
<text x="121.8" y="68.4">2</text>
<text x="136.8" y="70.4">R763</text>
<text x="189.8" y="70">R765</text>
<text x="198.8" y="70">R766</text>
<text x="59.4" y="77.1">C760</text>
<text x="200.3" y="77.2">1</text>
<text x="201" y="75.4">C762</text>
<text x="203.2" y="77.1">2</text>
<text x="62.4" y="82">2</text>
<text x="64.7" y="82">1</text>
<text x="171" y="92.1">R767</text>
<text x="62.3" y="100.7">C776</text>
<text x="67.5" y="101.5">1</text>
<text x="137.1" y="97.6">U519</text>
<text x="208.9" y="101.5">1</text>
<text x="211.3" y="100.7">C775</text>
<text x="216.6" y="99.9">1</text>
<text x="219.1" y="99.1">C772</text>
<text x="67.5" y="104.1">2</text>
<text x="70.5" y="103">1</text>
<text x="70.5" y="105.7">2</text>
<text x="73" y="102.2">C773</text>
<text x="79.7" y="102.2">8 7 6 5</text>
<text x="86.6" y="105.1">Q514</text>
<text x="93.9" y="107.6">C763</text>
<text x="175.8" y="105.6">R764</text>
<text x="196.7" y="102.2">5</text>
<text x="198.2" y="102.2">6</text>
<text x="199.8" y="102.2">7</text>
<text x="201.4" y="102.2">8</text>
<text x="208.9" y="104.1">2</text>
<text x="216.6" y="102.6">2</text>
<text x="34.1" y="113.3">PAD504</text>
<text x="63.8" y="113.5">L521</text>
<text x="79.7" y="112.5">1 2 3</text>
<text x="84.3" y="112.5">4</text>
<text x="93.6" y="113.1">1</text>
<text x="95.8" y="113.1">2</text>
<text x="102.9" y="108.4">R771</text>
<text x="166.6" y="110.2">R773</text>
<text x="171.4" y="111.2">C768</text>
<text x="196.7" y="112.5">4</text>
<text x="198.2" y="112.5">3</text>
<text x="199.8" y="112.5">2</text>
<text x="201.4" y="112.5">1</text>
<text x="205.4" y="111.5">Q515</text>
<text x="243.9" y="113.7">PAD505</text>
<text x="62" y="114.4">2</text>
<text x="68.3" y="114.4">1</text>
<text x="78.3" y="118">8 7 6</text>
<text x="83" y="118">5</text>
<text x="146.1" y="119.4">R414</text>
<text x="172.8" y="114.7">1</text>
<text x="175" y="114.7">2</text>
<text x="198.1" y="118">5</text>
<text x="199.7" y="118">6</text>
<text x="201.2" y="118">7</text>
<text x="202.7" y="118">8</text>
<text x="215.9" y="116">1</text>
<text x="216.9" y="114.5">L522</text>
<text x="222.1" y="116">2</text>
<text x="44.4" y="124.7">C770 1</text>
<text x="54.9" y="123.6">1</text>
<text x="56.7" y="124.9">C771</text>
<text x="86.7" y="123.2">Q513</text>
<text x="225.9" y="124.7">C777</text>
<text x="232" y="122">1</text>
<text x="238.3" y="123.2">1</text>
<text x="238.3" y="125.9">2</text>
<text x="242" y="124.1">C778</text>
<text x="48.8" y="127.5">2</text>
<text x="54.9" y="127.9">2</text>
<text x="78.3" y="128.3">1 2 3</text>
<text x="83" y="128.3">4</text>
<text x="198.1" y="128.3">4</text>
<text x="199.7" y="128.3">3</text>
<text x="201.2" y="128.3">2</text>
<text x="202.7" y="128.3">1</text>
<text x="204.7" y="126.3">Q516</text>
<text x="118.3" y="136.7">R772</text>
<text x="134" y="135.6">R413</text>
<text x="159.1" y="141.8">1</text>
<text x="161.6" y="141.1">C774</text>
<text x="92.9" y="147.3">PAD555</text>
<text x="101.6" y="149.5">1</text>
<text x="159.1" y="144.5">2</text>
<text x="101.6" y="152.3">2</text>
<text x="104.6" y="150.3">C764</text>
<text x="133.6" y="155.8">R774</text>
<text x="118.7" y="162">1 C767</text>
<text x="128" y="162">1</text>
<text x="130.5" y="161.2">C766</text>
<text x="118.7" y="164.8">2</text>
<text x="143.6" y="163.6">1</text>
<text x="143.6" y="166.3">2</text>
<text x="146" y="162.8">C765</text>
</g>
<g font-size="1.6" fill="#00f">
<text x="72.1" y="56.8">TC7SET32FU</text>
<text x="113.7" y="69.5">1000pF_50v</text>
<text x="188.8" y="68.5">7.32K_1%</text>
<text x="197.9" y="68.3">30K_1%</text>
<text x="58.8" y="74.7">17.4K_1%</text>
<text x="71.3" y="74.6">7.32K_1%</text>
<text x="136.6" y="73.1">0_5%</text>
<text x="59" y="78.5">OPEN</text>
<text x="200.4" y="80.9">OPEN</text>
<text x="170.6" y="93.7">OPEN</text>
<text x="58.2" y="105.1">4.7uF_25v</text>
<text x="73.3" y="106.7">4.7uF_25v</text>
<text x="85.8" y="106.4">FDS8884</text>
<text x="121.3" y="104.9">TI_TPS51120_QFN_32P</text>
<text x="175.5" y="107">OPEN</text>
<text x="211.6" y="105.1">4.7uF_25v</text>
<text x="219.4" y="103.6">4.7uF_25v</text>
<text x="92.8" y="109.6">0.1uF_16v</text>
<text x="101.9" y="109.9">4.7_5%</text>
<text x="165.5" y="111.7">4.7_5%</text>
<text x="202.9" y="113">SI4800DY</text>
<text x="56.5" y="116.2">CYNTEC_PCMC063_3R3</text>
<text x="170.6" y="116">0.1uF_16v</text>
<text x="213.1" y="118.1">SLF10040_4R7N7R0</text>
<text x="85.6" y="124.7">FDS6690AS</text>
<text x="146" y="121">0_5%</text>
<text x="240.4" y="125.9">1uF_10v</text>
<text x="41.9" y="127.5">1uF_10v</text>
<text x="56.9" y="128">330uF_4v</text>
<text x="204.7" y="127.9">FDS6690AS</text>
<text x="224.1" y="126.4">220uF_6.3v2</text>
<text x="134" y="137.5">10K_1%</text>
<text x="116.9" y="138.1">10K_1%</text>
<text x="161.9" y="145.5">4.7uF_25v</text>
<text x="104.4" y="151.6">4.7uF_6.3v</text>
<text x="133.1" y="158.5">10_5%</text>
<text x="120.1" y="164.7">4.7uF_6.3v2</text>
<text x="129.9" y="164.5">0.1uF_16v</text>
<text x="146.9" y="167.2">1uF_10v</text>
</g>
<g font-size="1.6">
<text x="238.7" y="184.8">TITLE</text>
<text x="239.2" y="190.4">SIZE</text>
<text x="243.7" y="190.4">CODE</text>
<text x="251.6" y="190.4">DOC. NUMBER</text>
<text x="266.6" y="190.4">REV</text>
<text x="191.3" y="193.9">CHANGE by</text>
<text x="205.4" y="194.1">Smit</text>
<text x="225.9" y="194.1">29-Mar-2007</text>
<text x="244.7" y="193.9">SHEET</text>
<text x="253.9" y="194.1">7</text>
<text x="258.2" y="193.9">OF</text>
<text x="263.3" y="194.1">48</text>
</g>
<g font-size="1.2" fill="#00f">
<text x="80.7" y="36.6">5-,8-,9-,11-,13-,30-,39-</text>
<text x="103.3" y="36.6">7-</text>
<text x="71.2" y="47.8">5-,7-</text>
<text x="83.1" y="44.7">POWERPAD_4A</text>
<text x="54.6" y="52.3">5-,6-,39-,43-</text>
<text x="54.6" y="55.4">39-</text>
<text x="118.1" y="60.1">5-,7-,14-</text>
<text x="79.7" y="76.9">51120GND</text>
<text x="120.1" y="76.9">51120GND</text>
<text x="183.9" y="76.9">51120GND</text>
<text x="65" y="94.5">7-</text>
<text x="219.1" y="94.8">7-</text>
<text x="172.2" y="97.8">8-,9-,12-,13-,14-,30-,32-,39-,43-,46-</text>
<text x="28.5" y="105.4">9-,13-,14-,30-,32-,33-,34-,36-,43-,45-,46-,47-</text>
<text x="183.9" y="106.6">5-,7-,14-</text>
<text x="240.9" y="102.1">8-,9-,10-,11-,12-,13-,14-,29-,30-,34-,38-</text>
<text x="31.7" y="117">POWERPAD_2_0610</text>
<text x="242.7" y="118.3">POWERPAD_2_0610</text>
<text x="150.7" y="122.2">32-,39-</text>
<text x="184.4" y="120.7">5-</text>
<text x="96.7" y="137.6">5-,6-,14-,31-,39-,40-,47-</text>
<text x="90.3" y="145.7">POWERPAD_2_0610</text>
<text x="121" y="153.5">5-,7-</text>
<text x="141.9" y="171.6">51120GND</text>
</g>
<g font-size="1.2" fill="#f00">
<text x="135.5" y="70.7">1</text>
<text x="141.1" y="70.7">2</text>
<text x="188.3" y="70.7">1</text>
<text x="193.9" y="70.7">2</text>
<text x="197.6" y="70.7">1</text>
<text x="203.3" y="70.7">2</text>
<text x="59.1" y="72.3">2</text>
<text x="65.3" y="72.3">1</text>
<text x="71.5" y="72.3">2</text>
<text x="77.8" y="72.3">1</text>
<text x="169.4" y="94">2</text>
<text x="175.1" y="94.1">1</text>
<text x="124.2" y="98.7" transform="rotate(-90 124.2 98.7)">8</text>
<text x="125.7" y="98.7" transform="rotate(-90 125.7 98.7)">7</text>
<text x="127.2" y="98.7" transform="rotate(-90 127.2 98.7)">6</text>
<text x="128.8" y="98.7" transform="rotate(-90 128.8 98.7)">5</text>
<text x="130.3" y="98.7" transform="rotate(-90 130.3 98.7)">4</text>
<text x="131.9" y="98.7" transform="rotate(-90 131.9 98.7)">3</text>
<text x="133.5" y="98.7" transform="rotate(-90 133.5 98.7)">2</text>
<text x="135" y="98.7" transform="rotate(-90 135 98.7)">1</text>
<text x="78.4" y="104.9">D</text>
<text x="83.4" y="106.6">G</text>
<text x="116.8" y="106.7">10</text>
<text x="117.4" y="105.1">9</text>
<text x="119.2" y="107.2">EN3</text>
<text x="119.2" y="105.7">EN5</text>
<text x="123.6" y="102.4" transform="rotate(-90 123.6 102.4)">VO2</text>
<text x="125.1" y="104.2" transform="rotate(-90 125.1 104.2)">COMP2</text>
<text x="126.7" y="103.1" transform="rotate(-90 126.7 103.1)">VFB2</text>
<text x="128.2" y="102.7" transform="rotate(-90 128.2 102.7)">GND</text>
<text x="129.7" y="103.9" transform="rotate(-90 129.7 103.9)">VREF2</text>
<text x="131.4" y="103.1" transform="rotate(-90 131.4 103.1)">VFB1</text>
<text x="132.9" y="104.2" transform="rotate(-90 132.9 104.2)">COMP1</text>
<text x="134.4" y="107.2">SKIPSEL</text>
<text x="134.4" y="102.4" transform="rotate(-90 134.4 102.4)">VO1</text>
<text x="140.6" y="106.7">32</text>
<text x="140.6" y="105.1">33</text>
<text x="197.6" y="106.6">G</text>
<text x="202.7" y="104.9">D</text>
<text x="78.4" y="109.6">S</text>
<text x="101.4" y="111.1">1</text>
<text x="106.9" y="111.1">2</text>
<text x="116.8" y="109.8">12</text>
<text x="116.8" y="112.9">14</text>
<text x="116.8" y="111.4">13</text>
<text x="116.8" y="108.2">11</text>
<text x="119.2" y="113.5">DRVH2</text>
<text x="119.2" y="110.3">EN2</text>
<text x="119.2" y="111.9">VBST2</text>
<text x="119.2" y="108.8">PGOOD2</text>
<text x="134.4" y="110.3">PGOOD1</text>
<text x="134.7" y="108.8">TONSEL</text>
<text x="135.6" y="113.5">VBST1</text>
<text x="137.1" y="111.9">EN1</text>
<text x="140.6" y="111.4">29</text>
<text x="140.6" y="112.9">28</text>
<text x="140.6" y="109.8">30</text>
<text x="140.6" y="108.2">31</text>
<text x="165" y="112.7">1</text>
<text x="170.6" y="112.7">2</text>
<text x="174" y="108.1">2</text>
<text x="179.7" y="108.1">1</text>
<text x="202.7" y="109.6">S</text>
<text x="116.8" y="116">16</text>
<text x="116.8" y="114.4">15</text>
<text x="119.2" y="116.6">DRVL2</text>
<text x="119.2" y="115">LL2</text>
<text x="135.4" y="115">DRVH1</text>
<text x="135.6" y="118.1">DRVL1</text>
<text x="137.3" y="116.6">LL1</text>
<text x="140.6" y="117.5">25</text>
<text x="140.6" y="114.4">27</text>
<text x="140.6" y="116">26</text>
<text x="78.4" y="120.5">D</text>
<text x="78.4" y="125.2">S</text>
<text x="83.4" y="122">G</text>
<text x="123.6" y="123.2" transform="rotate(-90 123.6 123.2)">PGND2</text>
<text x="124.2" y="125.6" transform="rotate(-90 124.2 125.6)">17</text>
<text x="125.1" y="123.2" transform="rotate(-90 125.1 123.2)">CS2</text>
<text x="125.7" y="125.6" transform="rotate(-90 125.7 125.6)">18</text>
<text x="126.7" y="123.2" transform="rotate(-90 126.7 123.2)">VREG3</text>
<text x="127.2" y="125.6" transform="rotate(-90 127.2 125.6)">19</text>
<text x="128.2" y="123.2" transform="rotate(-90 128.2 123.2)">V5FILT</text>
<text x="128.8" y="125.6" transform="rotate(-90 128.8 125.6)">20</text>
<text x="129.7" y="123.2" transform="rotate(-90 129.7 123.2)">VREG5</text>
<text x="130.3" y="125.6" transform="rotate(-90 130.3 125.6)">21</text>
<text x="131.4" y="123.2" transform="rotate(-90 131.4 123.2)">VIN</text>
<text x="131.9" y="125.6" transform="rotate(-90 131.9 125.6)">22</text>
<text x="132.9" y="123.2" transform="rotate(-90 132.9 123.2)">CS1</text>
<text x="133.5" y="125.6" transform="rotate(-90 133.5 125.6)">23</text>
<text x="134.4" y="123.2" transform="rotate(-90 134.4 123.2)">PGND1</text>
<text x="135" y="125.6" transform="rotate(-90 135 125.6)">24</text>
<text x="145.2" y="123.4">1</text>
<text x="149.9" y="123.4">2</text>
<text x="197.6" y="122">G</text>
<text x="202.7" y="120.5">D</text>
<text x="202.7" y="125.2">S</text>
<text x="125.3" y="135.5">1</text>
<text x="133" y="135.5">1</text>
<text x="125.3" y="141.1">2</text>
<text x="133" y="141.1">2</text>
<text x="132.4" y="156.2">1</text>
<text x="138" y="156.2">2</text>
</g>
<g font-size="1" fill="#00f">
<text x="77.6" y="34.7">+VBATR</text>
<text x="104.1" y="34.7">+VBATP</text>
<text x="68.7" y="45.5">+V5AL</text>
<text x="121.5" y="57.9">2VREF</text>
<text x="65.2" y="92.1">+VBATP</text>
<text x="215.9" y="92.1">+VBATP</text>
<text x="28.6" y="107.6">+V3A</text>
<text x="182.1" y="104.5">2VREF</text>
<text x="250.8" y="104.5">+V5A</text>
<text x="92" y="137.2">+V3AL</text>
<text x="118.4" y="151.2">+V5AL</text>
</g>
<g font-size="1" fill="#f00">
<text x="45.7" y="52.6">ADP_PRES</text>
<text x="45" y="56.1">KBC_PW_ON</text>
<text x="183.5" y="96.2">SLP_S3#_3R</text>
<text x="152.3" y="124.5">RSMRST#</text>
<text x="188.2" y="121.1">MAX_LX5</text>
</g>
</svg>
